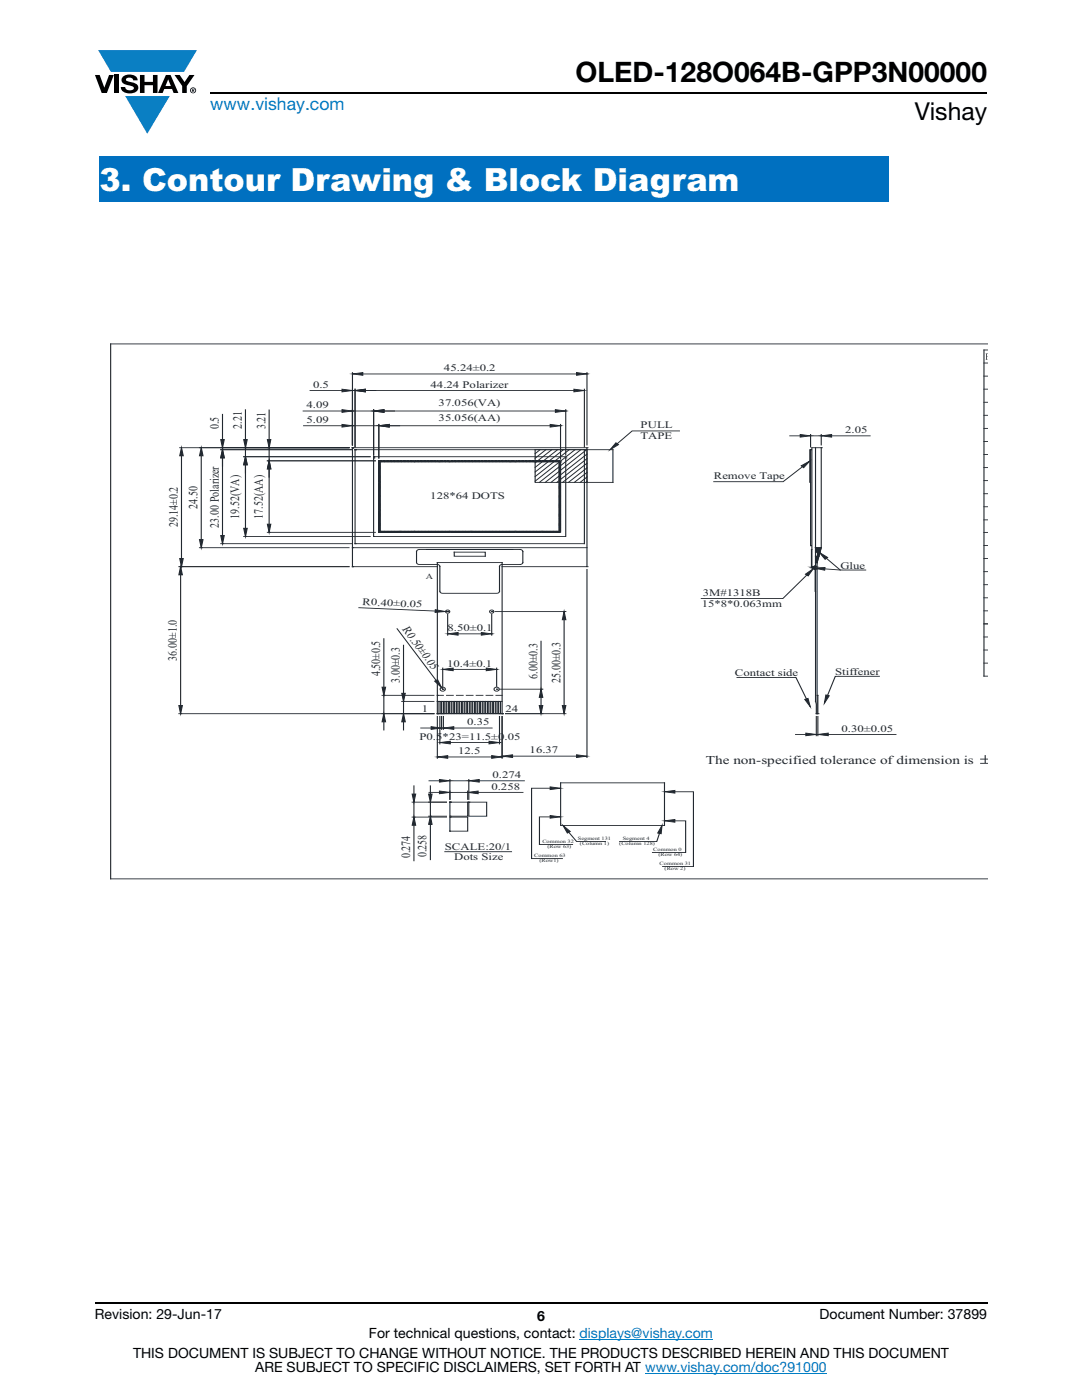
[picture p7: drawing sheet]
<svg xmlns="http://www.w3.org/2000/svg" width="216mm" height="279mm" viewBox="0 0 216 279" stroke-linecap="round" stroke-linejoin="round" font-family="sans-serif">
<g fill="#0a7fc3">
<path d="M19.6 10h19.7l-2.6 4.3h-1.1h-13.5z"/>
<path d="M25 19.2h8.9l-4.5 7.5z"/>
</g>
<g fill="#000">
<path d="M18.9 15h1l.9 2.5 1-2.5h.9l-1.4 3.6h-1zM22.9 15h.9v3.6h-.9zM24.6 15.3a2.1 2.1 0 0 1 2.8 .3l.1 .4h-.9a.79 .79 0 0 0-.7-.5 .79 .79 0 0 0-.8 .4l.3 .3 1 .2a1.08 1.08 0 0 1 1.2 1 1.08 1.08 0 0 1-1.1 1.2 1.73 1.73 0 0 1-2.4-1.2h.9a.96 .96 0 0 0 .8 .6 .96 .96 0 0 0 .9-.4 1.31 1.31 0 0 0-1.2-.6 1.03 1.03 0 0 1-1.1-.6 1.03 1.03 0 0 1 .2-1.1zM27.9 15h.9v1.3h1.7v-1.3h.9v3.6h-.9v-1.6h-1.7v1.6h-.9zM34.8 15h1.1l.9 1.4 1-1.4h1l-1.5 2.2v1.4h-.9v-1.4z"/>
<path d="M33.6 15.9l.5 1.3h-1.1zM33.1 15l-1.6 3.6h1l.3-.8h1.5l.3 .8h1l-1.6-3.6z"/>
<path d="M38.4 17.8h.2v.2h-.2zM38.3 17.7v.7h.1v-.3l.4 .3-.2-.3 .2-.2-.1-.2z"/>
<path d="M38.1 18a.46 .46 0 0 1 .9 0 .46 .46 0 0 1-.9 0zM37.9 18a.6 .6 0 0 0 1.2 0 .6 .6 0 0 0-1.2 0z"/>
</g>
<path d="M42 18.6h155M18.9 260h178.1" fill="none" stroke="#000" stroke-width=".36"/>
<path d="M115.6 267.3h26.7M128.7 274h36.3" fill="none" stroke="#007ec4" stroke-width=".2"/>
<path d="M18.9 30.7h178.1v176.8h-178.1z" fill="#fff"/>
<path d="M19.9 31.2h157.5v9h-157.5z" fill="#0070c0"/>
<path d="M70.3 74.4v14.4M72.4 74.6h42.6M117.1 74.4v14.4M197 68.6h-174.9v106.8h174.9M195.7 151.5h1.3M195.7 152.3h1.3M196.6 150.8v1.4" fill="none" stroke="#212830" stroke-width=".2"/>
<path d="M70.3 74.6l2.1-.2v.5z" fill="#212830"/>
<path d="M70.3 74.6l2.1-.2v.5z" fill="none" stroke="#212830" stroke-width=".2"/>
<path d="M115 74.4l2.1 .2-2.1 .3z" fill="#212830"/>
<path d="M115 74.4l2.1 .2-2.1 .3zM117.1 74.6h.1M70.3 89.4h.1M74.6 81.8v9M76.6 82h34.2M112.9 81.8v9M117.1 89.4h.1" fill="none" stroke="#212830" stroke-width=".2"/>
<path d="M74.5 82l2.1-.2v.5z" fill="#212830"/>
<path d="M74.5 82l2.1-.2v.5z" fill="none" stroke="#212830" stroke-width=".2"/>
<path d="M110.8 81.8l2.1 .2-2.1 .3z" fill="#212830"/>
<path d="M74.6 91.4h.1M75.6 84.7v6.7M77.7 85h32.1M110.8 81.8l2.1 .2-2.1 .3zM111.8 84.7v6.9M112.9 91.4h.1M112.9 82h.1" fill="none" stroke="#212830" stroke-width=".2"/>
<path d="M75.6 85l2.1-.3v.5z" fill="#212830"/>
<path d="M75.6 85l2.1-.3v.5z" fill="none" stroke="#212830" stroke-width=".2"/>
<path d="M109.8 84.7l2 .3-2 .2z" fill="#212830"/>
<path d="M35.9 89.4h33.7M36.2 91v20.5M75.6 92h.1M109.8 84.7l2 .3-2 .2zM111.8 92.2h.1M111.8 85h.1M35.9 113.1h33.7" fill="none" stroke="#212830" stroke-width=".2"/>
<path d="M36.2 89.4l.4 1.6h-.7z" fill="#212830"/>
<path d="M36.2 89.4l.4 1.6h-.7z" fill="none" stroke="#212830" stroke-width=".2"/>
<path d="M35.9 111.5h.7l-.4 1.6z" fill="#212830"/>
<path d="M39.8 89.4h29.8M40.2 91v16.7M70.3 89.4h.1M35.9 111.5h.7l-.4 1.6zM36.2 113.1h.1M39.8 109.3h29.8M70.3 113.1h.1" fill="none" stroke="#212830" stroke-width=".2"/>
<path d="M40.2 89.4l.3 1.6h-.7z" fill="#212830"/>
<path d="M40.2 89.4l.3 1.6h-.7z" fill="none" stroke="#212830" stroke-width=".2"/>
<path d="M39.8 107.7h.7l-.3 1.6z" fill="#212830"/>
<path d="M48.6 91.2h25.3M49 92.8v12.6M70.3 89.4h.1M39.8 107.7h.7l-.3 1.6zM40.2 109.3h.1M48.6 107.1h25.3M70.3 109.3h.1" fill="none" stroke="#212830" stroke-width=".2"/>
<path d="M49 91.1l.3 1.7h-.7z" fill="#212830"/>
<path d="M49 91.2l.3 1.6h-.7z" fill="none" stroke="#212830" stroke-width=".2"/>
<path d="M48.6 105.4h.7l-.3 1.7z" fill="#212830"/>
<path d="M53.4 92h21.5M53.7 93.6v11M74.6 91.2h.1M48.6 105.4h.7l-.3 1.7zM49 107.1h.1M53.4 106.2h21.5M74.6 107.1h.1" fill="none" stroke="#212830" stroke-width=".2"/>
<path d="M53.7 92l.3 1.6h-.6z" fill="#212830"/>
<path d="M53.7 92l.3 1.6h-.6z" fill="none" stroke="#212830" stroke-width=".2"/>
<path d="M53.4 104.6h.6l-.3 1.6z" fill="#212830"/>
<path d="M75.6 92h.1M53.4 104.6h.6l-.3 1.6zM53.7 106.2h.1M75.6 106.2h.1" fill="none" stroke="#212830" stroke-width=".2"/>
<path d="M122.9 88.4l.5 .3-1.7 1z" fill="#212830"/>
<path d="M60.5 82h7.8M70.3 81.8v7M70.3 82h4.3M74.6 81.8v9M76.6 82h2.1M122.9 88.4l.5 .3-1.7 1zM135.6 86h-9.5l-2.9 2.5" fill="none" stroke="#212830" stroke-width=".2"/>
<path d="M74.5 82l2.1-.2v.5z" fill="#212830"/>
<path d="M74.5 82l2.1-.2v.5z" fill="none" stroke="#212830" stroke-width=".2"/>
<path d="M68.3 81.8l2 .2-2 .3z" fill="#212830"/>
<path d="M60.6 85h7.7M68.3 81.8l2 .2-2 .3zM70.3 85h5.3M70.3 84.7v4.1M70.3 89.4h.1M70.3 82h.1M74.6 91.4h.1M75.6 84.7v6.7M77.7 85h2" fill="none" stroke="#212830" stroke-width=".2"/>
<path d="M75.6 85l2.1-.3v.5z" fill="#212830"/>
<path d="M75.6 85l2.1-.3v.5z" fill="none" stroke="#212830" stroke-width=".2"/>
<path d="M68.3 84.7l2 .3-2 .2z" fill="#212830"/>
<path d="M53.4 89.4h16.2M53.4 92h21.5M53.7 81.8v5.9M53.7 89.4v2.6M53.7 93.6v1.6M68.3 84.7l2 .3-2 .2zM70.3 89.4h.1M70.3 85h.1M75.6 92h.1" fill="none" stroke="#212830" stroke-width=".2"/>
<path d="M53.7 92l.3 1.6h-.6z" fill="#212830"/>
<path d="M53.7 92l.3 1.6h-.6z" fill="none" stroke="#212830" stroke-width=".2"/>
<path d="M53.4 87.7h.6l-.3 1.7z" fill="#212830"/>
<path d="M53.4 87.7h.6l-.3 1.7zM53.7 89.4h.1M70.3 89.4h.1M75.6 92h.1" fill="none" stroke="#212830" stroke-width=".2"/>
<path d="M164.8 138.7l.7 .2-1 1.4z" fill="#212830"/>
<path d="M164.8 138.7l.7 .2-1 1.4zM175.5 135h-8.8l-1.6 3.8" fill="none" stroke="#212830" stroke-width=".2"/>
<path d="M160.6 139.6l.6-.2 .4 1.6z" fill="#212830"/>
<path d="M147.1 135.2h11.7l2.1 4.3M160.6 139.6l.6-.2 .5 1.6zM87.3 143v8.3M89.3 151.1h8.8M100.2 143v8.3" fill="none" stroke="#212830" stroke-width=".2"/>
<path d="M98.1 150.8l2.1 .3-2.1 .2z" fill="#212830"/>
<path d="M98.1 150.8l2.1 .3-2.1 .2z" fill="none" stroke="#212830" stroke-width=".2"/>
<path d="M87.3 151.1l2-.3v.5z" fill="#212830"/>
<path d="M87.3 151.1l2-.3v.5zM87.3 142.4h.1M87.3 151.1h.1M87.8 143v5.5M89.8 148.2h7.8M99.7 143v5.5M100.2 142.4h.1" fill="none" stroke="#212830" stroke-width=".2"/>
<path d="M87.8 148.2l2-.3v.6z" fill="#212830"/>
<path d="M87.8 148.2l2-.3v.6z" fill="none" stroke="#212830" stroke-width=".2"/>
<path d="M97.6 147.9l2.1 .3-2.1 .3z" fill="#212830"/>
<path d="M84 145.3h2M87.8 142.4h.1M88.1 145.3h.4M88.1 143v2.6M88.5 143v2.6M90.5 145.3h7.7M97.6 147.9l2.1 .3-2.1 .3zM99.7 142.4h.1M99.7 148.2h.1" fill="none" stroke="#212830" stroke-width=".2"/>
<path d="M86 145l2.1 .3-2.1 .3z" fill="#212830"/>
<path d="M86 145l2.1 .3-2.1 .3z" fill="none" stroke="#212830" stroke-width=".2"/>
<path d="M88.5 145.3l2-.3v.6z" fill="#212830"/>
<path d="M80.2 140h6.4M80.5 128.8v9.6M80.5 140v2.4M80.2 142.4h6.4M80.5 144.1v1.6M88.1 142.4h.1M88.5 145.3l2-.3v.6zM88.5 142.4h.1M88.5 145.3h.1" fill="none" stroke="#212830" stroke-width=".2"/>
<path d="M80.5 142.4l.4 1.7h-.7z" fill="#212830"/>
<path d="M80.5 142.4l.4 1.7h-.7z" fill="none" stroke="#212830" stroke-width=".2"/>
<path d="M80.2 138.4h.7l-.4 1.6z" fill="#212830"/>
<path d="M76.2 138.8h10.4M76.6 127.5v9.6M76.6 138.8v3.6M80.2 138.4h.7l-.4 1.6zM80.5 140h.1M87.3 140h.1M76.2 142.4h10.4M76.6 144.1v1.6M87.3 142.4h.1" fill="none" stroke="#212830" stroke-width=".2"/>
<path d="M76.6 142.4l.3 1.7h-.7z" fill="#212830"/>
<path d="M76.6 142.4l.3 1.7h-.7z" fill="none" stroke="#212830" stroke-width=".2"/>
<path d="M76.2 137.1h.7l-.3 1.7z" fill="#212830"/>
<path d="M35.7 113.1h33.9M36 114.7v26.1M76.2 137.1h.7l-.3 1.7zM76.6 138.8h.1M87.3 138.8h.1M35.7 142.4h50.9M87.3 142.4h.1" fill="none" stroke="#212830" stroke-width=".2"/>
<path d="M36 113.1l.4 1.6h-.7z" fill="#212830"/>
<path d="M36 113.1l.4 1.6h-.7z" fill="none" stroke="#212830" stroke-width=".2"/>
<path d="M35.7 140.8h.7l-.4 1.6z" fill="#212830"/>
<path d="M70.3 113.1h.1M117.1 113.6v37.6M35.7 140.8h.7l-.4 1.6zM36 142.4h.1M87.3 142.4h.1M100.2 143v8.2M102.3 150.9h12.7" fill="none" stroke="#212830" stroke-width=".2"/>
<path d="M115 150.6l2.1 .3-2.1 .3z" fill="#212830"/>
<path d="M115 150.6l2.1 .3-2.1 .3z" fill="none" stroke="#212830" stroke-width=".2"/>
<path d="M100.2 150.9l2.1-.3v.6z" fill="#212830"/>
<path d="M117.1 113.1h.1M85.6 158.1h2.1M89.8 157.9v1.6M89.8 158.1h3.5M93.3 157.9v1.6M95.4 158.1h8.9M100.2 142.4h.1M100.2 150.9h.1M100.2 150.9l2.1-.3v.6z" fill="none" stroke="#212830" stroke-width=".2"/>
<path d="M87.7 157.9l2.1 .2-2.1 .3z" fill="#212830"/>
<path d="M87.7 157.9l2.1 .2-2.1 .3z" fill="none" stroke="#212830" stroke-width=".2"/>
<path d="M93.3 158.1l2.1-.2v.5z" fill="#212830"/>
<path d="M85.6 155.8h2.1M89.8 155.8h3.7M89.8 155.6v3.9M93.3 158.1l2.1-.2v.5zM93.3 158.1h.1M93.5 155.6v3.9M95.6 155.8h9M89.8 160.1h.1M93.3 160.1h.1" fill="none" stroke="#212830" stroke-width=".2"/>
<path d="M87.7 155.6l2.1 .2-2.1 .3z" fill="#212830"/>
<path d="M87.7 155.6l2.1 .2-2.1 .3z" fill="none" stroke="#212830" stroke-width=".2"/>
<path d="M93.5 155.8l2.1-.2v.5z" fill="#212830"/>
<path d="M85.9 156.8v1.7M93.5 155.8l2.1-.2v.5zM93.5 155.8h.1M85.5 160.1h3.6M85.5 162.9h3.6M85.9 160.1v2.8M85.9 164.5v7.1M89.8 160.1h.1M93.5 160.1h.1" fill="none" stroke="#212830" stroke-width=".2"/>
<path d="M85.5 158.5h.7l-.3 1.6z" fill="#212830"/>
<path d="M85.5 158.5h.7l-.3 1.6z" fill="none" stroke="#212830" stroke-width=".2"/>
<path d="M85.9 162.9l.3 1.6h-.7z" fill="#212830"/>
<path d="M82.6 156.8v1.7M82.2 160.1h6.9M82.2 163.1h6.9M82.6 160.1v3M82.6 164.7v7.1M85.9 162.9h.1M85.9 162.9l.3 1.6h-.7zM89.8 160.1h.1M89.8 162.9h.1" fill="none" stroke="#212830" stroke-width=".2"/>
<path d="M82.2 158.5h.7l-.3 1.6z" fill="#212830"/>
<path d="M82.2 158.5h.7l-.3 1.6z" fill="none" stroke="#212830" stroke-width=".2"/>
<path d="M82.6 163.1l.3 1.6h-.7z" fill="#212830"/>
<path d="M196.3 69.8h.7M196.3 72.5h.7M82.6 163.1h.1M82.6 163.1l.3 1.6h-.7zM88.8 170h13.3M89.8 160.1h.1M89.8 163.1h.1" fill="none" stroke="#212830" stroke-width=".2"/>
<g fill="#212830">
<path d="M196.8 70.6h.2v1.2h-.4l.2-.2z"/>
<path d="M196.6 70.5h.4v.7v-.1a.37 .37 0 0 0 0-.4 .37 .37 0 0 0-.4-.1z"/>
</g>
<g fill="none" stroke="#212830" stroke-width=".2">
<path d="M196.3 75.1h.7M196.3 77.7h.7M196.3 69.8v65.1M70.9 89.7h45.7v18.8h-45.7zM74.5 91.1h38.4v16h-38.4zM75.6 92h.3v.2h-.3zM75.6 99.8h.3v.2h-.3zM75.6 99.6h.3v.2h-.3zM75.6 99.3h.3v.2h-.3zM75.6 99.1h.3v.2h-.3zM75.6 98.9h.3v.2h-.3zM75.6 98.7h.3v.2h-.3z"/>
<path d="M75.6 98.4h.3v.2h-.3zM75.6 98.2h.3v.2h-.3zM75.6 98h.3v.2h-.3zM75.6 97.8h.3v.2h-.3zM75.6 97.5h.3v.3h-.3zM75.6 97.3h.3v.2h-.3zM75.6 97.1h.3v.2h-.3zM75.6 96.9h.3v.2h-.3zM75.6 96.7h.3v.2h-.3zM75.6 96.4h.3v.2h-.3zM75.6 96h.3v.2h-.3zM75.6 95.8h.3v.2h-.3z"/>
<path d="M75.6 95.5h.3v.2h-.3zM75.6 95.3h.3v.2h-.3zM75.6 95.1h.3v.2h-.3zM75.6 94.9h.3v.2h-.3zM75.6 94.6h.3v.3h-.3zM75.6 94.4h.3v.2h-.3zM75.6 94.2h.3v.2h-.3zM75.6 94h.3v.2h-.3zM75.6 93.8h.3v.2h-.3zM75.6 93.5h.3v.2h-.3zM75.6 93.3h.3v.2h-.3zM75.6 93.1h.3v.2h-.3z"/>
<path d="M75.6 92.9h.3v.2h-.3zM75.6 92.6h.3v.2h-.3zM75.6 92.4h.3v.2h-.3zM75.6 92.2h.3v.2h-.3zM75.6 96.2h.3v.2h-.3zM75.9 92h.2v.2h-.2zM76.2 92h.2v.2h-.2zM76.4 92h.3v.2h-.3zM76.7 92h.3v.2h-.3zM77 92h.3v.2h-.3zM77.3 92h.3v.2h-.3zM77.6 92h.2v.2h-.2z"/>
<path d="M77.9 92h.2v.2h-.2zM78.1 92h.3v.2h-.3zM78.4 92h.3v.2h-.3zM78.7 92h.3v.2h-.3zM79 92h.3v.2h-.3zM79.3 92h.2v.2h-.2zM79.6 92h.2v.2h-.2zM79.8 92h.3v.2h-.3zM80.1 92h.3v.2h-.3zM80.4 92h.3v.2h-.3zM80.7 92h.2v.2h-.2zM81 92h.2v.2h-.2z"/>
<path d="M81.3 92h.2v.2h-.2zM81.5 92h.3v.2h-.3zM81.8 92h.3v.2h-.3zM82.1 92h.3v.2h-.3zM82.4 92h.3v.2h-.3zM82.7 92h.2v.2h-.2zM83 92h.2v.2h-.2zM83.3 92h.2v.2h-.2zM83.5 92h.3v.2h-.3zM83.8 92h.3v.2h-.3zM84.1 92h.3v.2h-.3zM84.4 92h.2v.2h-.2z"/>
<path d="M84.7 92h.2v.2h-.2zM84.9 92h.3v.2h-.3zM85.2 92h.3v.2h-.3zM85.5 92h.3v.2h-.3zM85.8 92h.3v.2h-.3zM86.1 92h.2v.2h-.2zM86.4 92h.2v.2h-.2zM86.6 92h.3v.2h-.3zM86.9 92h.3v.2h-.3zM87.2 92h.3v.2h-.3zM87.5 92h.3v.2h-.3zM87.8 92h.2v.2h-.2z"/>
<path d="M88.1 92h.2v.2h-.2zM88.3 92h.3v.2h-.3zM88.6 92h.3v.2h-.3zM88.9 92h.3v.2h-.3zM89.2 92h.3v.2h-.3zM89.5 92h.2v.2h-.2zM89.8 92h.2v.2h-.2zM90 92h.3v.2h-.3zM90.3 92h.3v.2h-.3zM90.6 92h.3v.2h-.3zM90.9 92h.3v.2h-.3zM91.2 92h.3v.2h-.3z"/>
<path d="M91.5 92h.2v.2h-.2zM91.7 92h.3v.2h-.3zM92 92h.3v.2h-.3zM92.3 92h.3v.2h-.3zM92.6 92h.3v.2h-.3zM92.9 92h.2v.2h-.2zM93.2 92h.2v.2h-.2zM93.4 92h.3v.2h-.3zM93.7 92h.3v.2h-.3zM94 92h.3v.2h-.3zM94.3 92h.3v.2h-.3zM94.6 92h.2v.2h-.2z"/>
<path d="M94.9 92h.2v.2h-.2zM95.2 92h.2v.2h-.2zM95.4 92h.3v.2h-.3zM95.7 92h.3v.2h-.3zM96 92h.3v.2h-.3zM96.3 92h.3v.2h-.3zM96.6 92h.2v.2h-.2zM96.8 92h.3v.2h-.3zM97.1 92h.3v.2h-.3zM97.4 92h.3v.2h-.3zM97.7 92h.3v.2h-.3zM98 92h.2v.2h-.2z"/>
<path d="M98.3 92h.2v.2h-.2zM98.5 92h.3v.2h-.3zM98.8 92h.3v.2h-.3zM99.1 92h.3v.2h-.3zM99.4 92h.3v.2h-.3zM99.7 92h.2v.2h-.2zM100 92h.2v.2h-.2zM100.3 92h.2v.2h-.2zM100.5 92h.3v.2h-.3zM100.8 92h.3v.2h-.3zM101.1 92h.3v.2h-.3zM101.4 92h.3v.2h-.3z"/>
<path d="M101.7 92h.2v.2h-.2zM102 92h.2v.2h-.2zM102.2 92h.3v.2h-.3zM102.5 92h.3v.2h-.3zM102.8 92h.3v.2h-.3zM103.1 92h.3v.2h-.3zM103.4 92h.2v.2h-.2zM103.6 92h.3v.2h-.3zM103.9 92h.3v.2h-.3zM104.2 92h.3v.2h-.3zM104.5 92h.3v.2h-.3zM104.8 92h.2v.2h-.2z"/>
<path d="M105.1 92h.2v.2h-.2zM105.3 92h.3v.2h-.3zM105.6 92h.3v.2h-.3zM105.9 92h.3v.2h-.3zM106.2 92h.3v.2h-.3zM106.5 92h.2v.2h-.2zM106.8 92h.2v.2h-.2zM107.1 92h.2v.2h-.2zM107.3 92h.3v.2h-.3zM107.6 92h.3v.2h-.3zM107.9 92h.3v.2h-.3zM108.2 92h.3v.2h-.3z"/>
<path d="M108.5 92h.2v.2h-.2zM108.8 92h.2v.2h-.2zM109 92h.3v.2h-.3zM109.3 92h.3v.2h-.3zM109.6 92h.3v.2h-.3zM109.9 92h.3v.2h-.3zM110.2 92h.2v.2h-.2zM110.4 92h.3v.2h-.3zM110.7 92h.3v.2h-.3zM111 92h.3v.2h-.3zM111.3 92h.3v.2h-.3zM111.6 92h.2v.2h-.2z"/>
<path d="M111.6 99.8h.3v.2h-.3zM111.6 99.6h.3v.2h-.3zM111.6 99.3h.3v.2h-.3zM111.6 99.1h.3v.2h-.3zM111.6 98.9h.3v.2h-.3zM111.6 98.7h.3v.2h-.3zM111.6 98.4h.3v.2h-.3zM111.6 98.2h.3v.2h-.3zM111.6 98h.3v.2h-.3zM111.6 97.8h.3v.2h-.3zM111.6 97.5h.3v.3h-.3zM111.6 97.3h.3v.2h-.3z"/>
<path d="M111.6 97.1h.3v.2h-.3zM111.6 96.9h.3v.2h-.3zM111.6 96.7h.3v.2h-.3zM111.6 96.4h.3v.2h-.3zM111.6 96.2h.3v.2h-.3zM111.6 96h.3v.2h-.3zM111.6 95.8h.3v.2h-.3zM111.6 95.5h.3v.2h-.3zM111.6 95.3h.3v.2h-.3zM111.6 95.1h.3v.2h-.3zM111.6 94.9h.3v.2h-.3zM111.6 94.6h.3v.3h-.3z"/>
<path d="M111.6 94.4h.3v.2h-.3zM111.6 94.2h.3v.2h-.3zM111.6 94h.3v.2h-.3zM111.6 93.8h.3v.2h-.3zM111.6 93.5h.3v.2h-.3zM111.6 93.3h.3v.2h-.3zM111.6 93.1h.3v.2h-.3zM111.6 92.9h.3v.2h-.3zM111.6 92.6h.3v.2h-.3zM111.6 92.4h.3v.2h-.3zM111.6 92.2h.3v.2h-.3zM162 89.4h1.9"/>
<path d="M196.3 80.3h.7M196.3 82.9h.7M196.3 85.5h.7M196.3 88.1h.7M196.3 90.7h.7M196.3 93.3h.7M196.3 95.9h.7M196.3 98.5h.7M70.3 109.3h46.8M75.6 106h.3v.2h-.3zM75.6 101.6h.3v.2h-.3zM75.6 101.3h.3v.3h-.3z"/>
<path d="M75.6 101.1h.3v.2h-.3zM75.6 100.9h.3v.2h-.3zM75.6 100.7h.3v.2h-.3zM75.6 100.5h.3v.2h-.3zM75.6 100.2h.3v.2h-.3zM75.6 100h.3v.2h-.3zM75.6 101.8h.3v.2h-.3zM75.6 105.8h.3v.2h-.3zM75.6 105.6h.3v.2h-.3zM75.6 105.4h.3v.2h-.3zM75.6 105.1h.3v.2h-.3zM75.6 104.9h.3v.2h-.3z"/>
<path d="M75.6 104.7h.3v.2h-.3zM75.6 104.5h.3v.2h-.3zM75.6 104.2h.3v.3h-.3zM75.6 104h.3v.2h-.3zM75.6 103.8h.3v.2h-.3zM75.6 103.6h.3v.2h-.3zM75.6 103.4h.3v.2h-.3zM75.6 103.1h.3v.2h-.3zM75.6 102.9h.3v.2h-.3zM75.6 102.7h.3v.2h-.3zM75.6 102.5h.3v.2h-.3zM75.6 102.2h.3v.2h-.3z"/>
<path d="M75.6 102h.3v.2h-.3zM75.9 106h.2v.2h-.2zM76.2 106h.2v.2h-.2zM76.4 106h.3v.2h-.3zM76.7 106h.3v.2h-.3zM77 106h.3v.2h-.3zM77.3 106h.3v.2h-.3zM77.6 106h.2v.2h-.2zM77.9 106h.2v.2h-.2zM78.1 106h.3v.2h-.3zM78.4 106h.3v.2h-.3zM78.7 106h.3v.2h-.3z"/>
<path d="M79 106h.3v.2h-.3zM79.3 106h.2v.2h-.2zM79.6 106h.2v.2h-.2zM79.8 106h.3v.2h-.3zM80.1 106h.3v.2h-.3zM80.4 106h.3v.2h-.3zM80.7 106h.3v.2h-.3zM81 106h.2v.2h-.2zM81.3 106h.2v.2h-.2zM81.5 106h.3v.2h-.3zM81.8 106h.3v.2h-.3zM82.1 106h.3v.2h-.3z"/>
<path d="M82.4 106h.3v.2h-.3zM82.7 106h.2v.2h-.2zM83 106h.2v.2h-.2zM83.3 106h.2v.2h-.2zM83.5 106h.3v.2h-.3zM83.8 106h.3v.2h-.3zM84.1 106h.3v.2h-.3zM84.4 106h.2v.2h-.2zM84.7 106h.2v.2h-.2zM84.9 106h.3v.2h-.3zM85.1 109.7h17.2M85.2 106h.3v.2h-.3z"/>
<path d="M85.5 106h.3v.2h-.3zM85.8 106h.3v.2h-.3zM86.1 106h.2v.2h-.2zM86.4 106h.2v.2h-.2zM86.6 106h.3v.2h-.3zM86.9 106h.3v.2h-.3zM87.2 106h.3v.2h-.3zM87.3 113.1h-17v-23.7h46.8v23.7h-16.9M87.3 112.3v30.1h12.9v-30.1M87.5 106h.3v.2h-.3zM87.8 106h.2v.2h-.2zM88.1 106h.2v.2h-.2z"/>
<path d="M88.3 106h.3v.2h-.3zM88.6 106h.3v.2h-.3zM88.9 106h.3v.2h-.3zM89.2 106h.3v.2h-.3zM89.5 106h.2v.2h-.2zM89.8 106h.2v.2h-.2zM90.1 106h.2v.2h-.2zM90.3 106h.3v.2h-.3zM90.6 106h.3v.2h-.3zM90.6 110.2h6.2v.8h-6.2zM90.9 106h.3v.2h-.3zM91.2 106h.3v.2h-.3z"/>
<path d="M91.5 106h.2v.2h-.2zM91.7 106h.3v.2h-.3zM92 106h.3v.2h-.3zM92.3 106h.3v.2h-.3zM92.6 106h.3v.2h-.3zM92.9 106h.2v.2h-.2zM93.2 106h.2v.2h-.2zM93.4 106h.3v.2h-.3zM93.7 106h.3v.2h-.3zM94 106h.3v.2h-.3zM94.3 106h.3v.2h-.3zM94.6 106h.2v.2h-.2z"/>
<path d="M94.9 106h.2v.2h-.2zM95.2 106h.2v.2h-.2zM95.4 106h.3v.2h-.3zM95.7 106h.3v.2h-.3zM96 106h.3v.2h-.3zM96.3 106h.3v.2h-.3zM96.6 106h.2v.2h-.2zM96.9 106h.2v.2h-.2zM97.1 106h.3v.2h-.3zM97.4 106h.3v.2h-.3zM97.7 106h.3v.2h-.3zM98 106h.3v.2h-.3z"/>
<path d="M98.3 106h.2v.2h-.2zM98.5 106h.3v.2h-.3zM98.8 106h.3v.2h-.3zM99.1 106h.3v.2h-.3zM99.4 106h.3v.2h-.3zM99.7 106h.2v.2h-.2zM100 106h.2v.2h-.2zM100.3 106h.2v.2h-.2zM100.5 106h.3v.2h-.3zM100.8 106h.3v.2h-.3zM101.1 106h.3v.2h-.3zM101.4 106h.3v.2h-.3z"/>
<path d="M101.7 106h.2v.2h-.2zM102 106h.2v.2h-.2zM102.2 106h.3v.2h-.3zM102.5 106h.3v.2h-.3zM102.8 106h.3v.2h-.3zM103.1 106h.3v.2h-.3zM103.4 106h.2v.2h-.2zM103.6 106h.3v.2h-.3zM103.9 106h.3v.2h-.3zM104.2 106h.3v.2h-.3zM104.5 106h.3v.2h-.3zM104.8 106h.3v.2h-.3z"/>
<path d="M105.1 106h.2v.2h-.2zM105.3 106h.3v.2h-.3zM105.6 106h.3v.2h-.3zM105.9 106h.3v.2h-.3zM106.2 106h.3v.2h-.3zM106.5 106h.2v.2h-.2zM106.8 106h.2v.2h-.2zM107.1 106h.2v.2h-.2zM107.3 106h.3v.2h-.3zM107.6 106h.3v.2h-.3zM107.9 106h.3v.2h-.3zM108.2 106h.3v.2h-.3z"/>
<path d="M108.5 106h.2v.2h-.2zM108.8 106h.2v.2h-.2zM109 106h.3v.2h-.3zM109.3 106h.3v.2h-.3zM109.6 106h.3v.2h-.3zM109.9 106h.3v.2h-.3zM110.2 106h.2v.2h-.2zM110.4 106h.3v.2h-.3zM110.7 106h.3v.2h-.3zM111 106h.3v.2h-.3zM111.3 106h.3v.2h-.3zM111.6 101.8h.3v.2h-.3z"/>
<path d="M111.6 101.6h.3v.2h-.3zM111.6 101.3h.3v.3h-.3zM111.6 101.1h.3v.2h-.3zM111.6 100.9h.3v.2h-.3zM111.6 100.7h.3v.2h-.3zM111.6 100.5h.3v.2h-.3zM111.6 100.2h.3v.2h-.3zM111.6 100h.3v.2h-.3zM111.6 106h.3v.2h-.3zM111.6 105.8h.3v.2h-.3zM111.6 105.6h.3v.2h-.3zM111.6 105.4h.3v.2h-.3z"/>
<path d="M111.6 105.1h.3v.2h-.3zM111.6 104.9h.3v.2h-.3zM111.6 104.7h.3v.2h-.3zM111.6 104.5h.3v.2h-.3zM111.6 104.2h.3v.3h-.3zM111.6 104h.3v.2h-.3zM111.6 103.8h.3v.2h-.3zM111.6 103.6h.3v.2h-.3zM111.6 103.4h.3v.2h-.3zM111.6 103.1h.3v.2h-.3zM111.6 102.9h.3v.2h-.3zM111.6 102.7h.3v.2h-.3z"/>
<path d="M111.6 102.5h.3v.2h-.3zM111.6 102.2h.3v.2h-.3zM111.6 102h.3v.2h-.3zM196.3 101.1h.7M196.3 103.8h.7M196.3 106.3h.7M196.3 108.9h.7M196.3 111.5h.7M196.3 114.1h.7M196.3 116.7h.7M196.3 119.3h.7M87.3 140h12.9"/>
<path d="M87.3 138.8h1.2M87.6 140h.4v2.4h-.4zM88 137.2a.56 .56 0 0 1 .9 .3v.1a.55 .55 0 0 1-.6 .3 .55 .55 0 0 1-.5-.4zM88.1 140h.4v2.4h-.4zM88.6 140h.4v2.4h-.4zM89.1 138.8h1.3M89.2 140h.3v2.4h-.3zM89.7 140h.3v2.4h-.3zM90.2 140h.3v2.4h-.3zM90.7 140h.4v2.4h-.4zM91.1 138.8h1.3M91.2 140h.4v2.4h-.4z"/>
<path d="M91.7 140h.4v2.4h-.4zM92.3 140h.3v2.4h-.3zM92.8 140v2.4h.3v-2.4M93.1 138.8h1.3M93.3 140h.3v2.4h-.3zM93.8 140h.4v2.4h-.4zM94.3 140h.4v2.4h-.4zM94.8 140h.4v2.4h-.4zM95 138.8h1.3M95.3 140h.4v2.4h-.4zM95.9 140h.3v2.4h-.3zM96.4 140h.3v2.4h-.3z"/>
<path d="M96.9 140h.4v2.4h-.4zM97 138.8h1.3M97.4 140h.4v2.4h-.4zM97.9 140h.4v2.4h-.4zM98.5 140h.3v2.4h-.3zM98.8 137.2a.56 .56 0 0 1 .8 .3v.1a.55 .55 0 0 1-.5 .3 .55 .55 0 0 1-.5-.4zM99 138.8h1.2M99 140h.3v2.4h-.3zM99.5 140h.4v2.4h-.4zM196.3 121.9h.7M196.3 124.5h.7"/>
<circle cx="89.4" cy="122.1" r=".37"/>
<circle cx="98.2" cy="122.1" r=".37"/>
</g>
<path d="M162.7 109.3l.9 .9h-.9z" fill="#212830"/>
<path d="M162.7 109.3l.9 .9h-.9z" fill="none" stroke="#212830" stroke-width=".2"/>
<path d="M162.7 109.3h1.2l-.3 .9z" fill="#212830"/>
<path d="M162.7 109.3h1.2l-.3 .9z" fill="none" stroke="#212830" stroke-width=".2"/>
<path d="M163.1 110.2l.3 .8h-.3z" fill="#212830"/>
<path d="M163.1 110.2l.3 .8h-.3z" fill="none" stroke="#212830" stroke-width=".2"/>
<path d="M163.1 110.2h.5l-.2 .8z" fill="#212830"/>
<path d="M163.1 110.2h.5l-.2 .8z" fill="none" stroke="#212830" stroke-width=".2"/>
<path d="M162.7 111l.3 1.3h-.3z" fill="#212830"/>
<path d="M162.7 111l.3 1.3h-.3z" fill="none" stroke="#212830" stroke-width=".2"/>
<path d="M162.7 111h.7l-.4 1.3z" fill="#212830"/>
<path d="M162.7 111h.7l-.4 1.3z" fill="none" stroke="#212830" stroke-width=".2"/>
<path d="M162.7 112.8h.1" fill="none" stroke="#212830" stroke-width=".2"/>
<path d="M162.7 112.9h.1" fill="none" stroke="#212830" stroke-width=".2"/>
<path d="M162.7 112.9h.1" fill="none" stroke="#212830" stroke-width=".2"/>
<path d="M162.7 113h.1" fill="none" stroke="#212830" stroke-width=".2"/>
<path d="M162.7 113h.1" fill="none" stroke="#212830" stroke-width=".2"/>
<path d="M162.6 113h.1z" fill="#212830"/>
<path d="M162.6 113h.1z" fill="none" stroke="#212830" stroke-width=".2"/>
<path d="M162.7 113h.1" fill="none" stroke="#212830" stroke-width=".2"/>
<path d="M162.5 113.1h.2z" fill="#212830"/>
<path d="M162.6 113.1h.1z" fill="none" stroke="#212830" stroke-width=".2"/>
<path d="M162.6 113l.1 .1z" fill="#212830"/>
<path d="M162.6 113l.1 .1z" fill="none" stroke="#212830" stroke-width=".2"/>
<path d="M162.5 113.1h.2z" fill="#212830"/>
<path d="M162.5 113.1h.2z" fill="none" stroke="#212830" stroke-width=".2"/>
<path d="M162.5 113.1h.2z" fill="#212830"/>
<path d="M162.6 113.1h.1z" fill="none" stroke="#212830" stroke-width=".2"/>
<path d="M162.4 113.1h.3z" fill="#212830"/>
<path d="M162.4 113.1h.3z" fill="none" stroke="#212830" stroke-width=".2"/>
<path d="M162.5 113.1h.2z" fill="#212830"/>
<path d="M162.5 113.1h.2z" fill="none" stroke="#212830" stroke-width=".2"/>
<path d="M162 113.1l.7 .1z" fill="#212830"/>
<path d="M162 113.1l.7 .1z" fill="none" stroke="#212830" stroke-width=".2"/>
<path d="M162 113.1h.7v.1z" fill="#212830"/>
<path d="M162 113.1h.7v.1z" fill="none" stroke="#212830" stroke-width=".2"/>
<path d="M162.1 113.2l.6 .1z" fill="#212830"/>
<path d="M162.1 113.2l.6 .1z" fill="none" stroke="#212830" stroke-width=".2"/>
<path d="M162.1 113.2h.6v.1z" fill="#212830"/>
<path d="M162.1 113.2h.6v.1z" fill="none" stroke="#212830" stroke-width=".2"/>
<path d="M162.2 113.3l.5 .1z" fill="#212830"/>
<path d="M162.2 113.3l.5 .1z" fill="none" stroke="#212830" stroke-width=".2"/>
<path d="M162.2 113.3h.5v.1z" fill="#212830"/>
<path d="M162.2 113.3h.5v.1z" fill="none" stroke="#212830" stroke-width=".2"/>
<path d="M162.3 113.4l.4 .1z" fill="#212830"/>
<path d="M162.3 113.4l.4 .1z" fill="none" stroke="#212830" stroke-width=".2"/>
<path d="M162.3 113.4l.4 .1z" fill="#212830"/>
<path d="M162.3 113.4l.4 .1z" fill="none" stroke="#212830" stroke-width=".2"/>
<path d="M162.6 113.6l.1 .1z" fill="#212830"/>
<path d="M162.6 113.6l.1 .1z" fill="none" stroke="#212830" stroke-width=".2"/>
<path d="M162.4 113.5l.3 .1z" fill="#212830"/>
<path d="M162.5 113.5l.2 .1z" fill="none" stroke="#212830" stroke-width=".2"/>
<path d="M162.4 113.5l.3 .1z" fill="#212830"/>
<g fill="none" stroke="#212830" stroke-width=".2">
<path d="M106.8 89.7h15.5v6.6h-15.5zM107.8 89.7l-1 .8M108.9 89.7l-2.1 1.7M110.1 89.7l-3.3 2.7M111.3 89.7l-4.5 3.6M112.4 89.7l-5.6 4.5M113.6 89.7l-6.8 5.4M114.7 89.7l-7.9 6.3M115.9 89.7l-8.3 6.6M117.1 89.7l-8.3 6.6M117.1 89.7v6.6M117.1 90.6l-7.2 5.7"/>
<path d="M117.1 91.5l-6 4.8M117.1 92.4l-4.8 3.9M117.1 93.4l-3.7 2.9M117.1 94.3l-2.5 2M117.1 95.2l-1.3 1.1M117.1 96.1l-.2 .2M161.7 89.7v19.2h.3h-.2M161.7 89.7h-.1v6.6h.1M161.7 89.7h.3h-.2M162 89.4v23.7h.4M162.7 89.4v50.6l.2 .5v1.9h.3v-3.6h-.2M163.9 89.4v19.9h-1.2"/>
<path d="M162 109.7l-.1 3.5 .8 .5v4.3M162.5 113.5l.2 .1zM162.7 110.2h.4v.8h-.4M162.7 112.3h.3v30.1M163.9 109.3l-.9 3M158.7 146.6h2.1M162.9 146.6h.3M162.9 143v3.8M163.2 143v3.8M165.3 146.6h13.5"/>
</g>
<path d="M160.8 146.3l2.1 .3-2.1 .2z" fill="#212830"/>
<path d="M160.8 146.3l2.1 .3-2.1 .2z" fill="none" stroke="#212830" stroke-width=".2"/>
<path d="M163.2 146.6l2-.3v.5z" fill="#212830"/>
<g fill="none" stroke="#212830" stroke-width=".2">
<path d="M157.6 87h2.1M161.7 86.7v2.5M161.7 87h2.2M163.9 86.7v2.1M165.9 87h7.7M196.3 124.5h.7M196.3 127.1h.7M196.3 129.7h.7M196.3 132.3h.7M196.3 134.9h.7M162.9 142.4h.1M163.2 146.6l2.1-.3v.5z"/>
<path d="M163.2 142.4h.1M163.2 146.6h.1"/>
</g>
<path d="M159.7 86.7l2 .3-2 .2z" fill="#212830"/>
<path d="M159.7 86.7l2 .3-2 .2z" fill="none" stroke="#212830" stroke-width=".2"/>
<path d="M163.9 87l2-.3v.5z" fill="#212830"/>
<path d="M161.7 89.7h.1M163.9 87l2-.3v.5zM163.9 89.4h.1M163.9 87h.1" fill="none" stroke="#212830" stroke-width=".2"/>
<path d="M159.9 93l1.7-1-1.2 1.3z" fill="#212830"/>
<path d="M48.6 89.4h21M48.6 91.1h25.3M49 81.8v5.9M49 89.4v1.7M49 92.8v1.6M159.9 93l1.7-1-1.2 1.3zM160.1 93.2l-3.8 2.9h-13.9" fill="none" stroke="#212830" stroke-width=".2"/>
<path d="M49 91.1l.3 1.7h-.7z" fill="#212830"/>
<path d="M49 91.1l.3 1.7h-.7z" fill="none" stroke="#212830" stroke-width=".2"/>
<path d="M48.6 87.7h.7l-.3 1.7z" fill="#212830"/>
<path d="M70.8 77.7v11.5M72.9 77.9h41.6M116.6 77.7v11.5M48.6 87.7h.7l-.3 1.7zM49 89.4h.1M70.3 89.4h.1M74.6 91.2h.1" fill="none" stroke="#212830" stroke-width=".2"/>
<path d="M114.5 77.7l2.1 .2-2.1 .3z" fill="#212830"/>
<path d="M114.5 77.7l2.1 .2-2.1 .3z" fill="none" stroke="#212830" stroke-width=".2"/>
<path d="M70.8 77.9l2.1-.2v.5z" fill="#212830"/>
<path d="M61.9 77.9h6.4M70.3 77.9h.5M70.3 77.7v11.1M70.8 77.7v11.5M70.8 77.9l2.1-.2v.5zM70.8 77.9h.1M72.9 77.9h2.1M70.8 89.7h.1M116.6 89.7h.1" fill="none" stroke="#212830" stroke-width=".2"/>
<path d="M70.8 77.9l2.1-.2v.5z" fill="#212830"/>
<path d="M70.8 77.9l2.1-.2v.5z" fill="none" stroke="#212830" stroke-width=".2"/>
<path d="M68.3 77.7l2 .2-2 .3z" fill="#212830"/>
<path d="M68.3 77.7l2 .2-2 .3zM70.3 77.9h.1M44.1 89.7h26.1M44.4 91.4v15.5M70.3 89.4h.1M70.8 89.7h.1M44.1 108.5h26.1" fill="none" stroke="#212830" stroke-width=".2"/>
<path d="M44.4 89.7l.3 1.7h-.7z" fill="#212830"/>
<path d="M44.4 89.7l.3 1.7h-.6z" fill="none" stroke="#212830" stroke-width=".2"/>
<path d="M44 106.9h.7l-.3 1.6z" fill="#212830"/>
<path d="M44.1 89.7h26.1M44.1 89.4h25.5M44.4 82.7v5M44.4 89.4v.3M44.4 91.4v1.6M70.8 89.7h.1M44.1 106.9h.6l-.3 1.6zM44.4 108.5h.1M70.8 108.5h.1" fill="none" stroke="#212830" stroke-width=".2"/>
<path d="M44.4 89.7l.3 1.7h-.7z" fill="#212830"/>
<path d="M44.4 89.7l.3 1.7h-.6z" fill="none" stroke="#212830" stroke-width=".2"/>
<path d="M44 87.7h.7l-.3 1.7z" fill="#212830"/>
<path d="M44.1 87.7h.6l-.3 1.7zM44.4 89.4h.1M70.3 89.4h.1M70.8 89.7h.1M99.8 137.5h8.5M108 128v9.5M108 139.2v1.6M100.9 142.4h7.4" fill="none" stroke="#212830" stroke-width=".2"/>
<path d="M107.6 140.8h.7l-.3 1.6z" fill="#212830"/>
<path d="M107.6 140.8h.7l-.3 1.6z" fill="none" stroke="#212830" stroke-width=".2"/>
<path d="M108 137.5l.3 1.7h-.7z" fill="#212830"/>
<path d="M98.8 122.1h14.1M99.1 137.5h.1M108 137.5l.3 1.7h-.7zM108 137.5h.1M112.6 123.7v17.1M100.2 142.4h.1M100.9 142.4h12" fill="none" stroke="#212830" stroke-width=".2"/>
<path d="M112.2 140.8h.7l-.3 1.6z" fill="#212830"/>
<path d="M112.2 140.8h.7l-.3 1.6z" fill="none" stroke="#212830" stroke-width=".2"/>
<path d="M112.6 122.1l.3 1.6h-.7z" fill="#212830"/>
<path d="M88.3 133.3v3.7M90.4 133.6h6.6M98.1 122.1h.1M99.1 133.3v3.7M112.6 122.1l.3 1.6h-.7zM112.6 122.1h.1M100.2 142.4h.1" fill="none" stroke="#212830" stroke-width=".2"/>
<path d="M88.3 133.6l2.1-.3v.6z" fill="#212830"/>
<path d="M88.3 133.6l2.1-.3v.6z" fill="none" stroke="#212830" stroke-width=".2"/>
<path d="M97 133.3l2.1 .3-2.1 .3z" fill="#212830"/>
<path d="M88.3 137.5h.1M89.3 122.6v4.2M91.4 126.5h4.7M97 133.3l2.1 .3-2.1 .3zM98.1 122.6v4.2M99.1 137.5h.1M99.1 133.6h.1" fill="none" stroke="#212830" stroke-width=".2"/>
<path d="M89.3 126.5l2.1-.3v.6z" fill="#212830"/>
<path d="M89.3 126.5l2.1-.3v.6z" fill="none" stroke="#212830" stroke-width=".2"/>
<path d="M96.1 126.2l2 .3-2 .3z" fill="#212830"/>
<path d="M89.3 122.1h.1M96.1 126.2l2 .3-2 .3zM98.1 122.1h.1M98.1 126.5h.1" fill="none" stroke="#212830" stroke-width=".2"/>
<path d="M160.7 114.6l1.6-1.1-1 1.4z" fill="#212830"/>
<path d="M160.7 114.6l1.6-1.1-1 1.4zM161 114.8l-4.8 4.7h-16.3M162.7 112.8l-.3 .3M71.6 121.3l15.2 .6M88.9 122l.4 .1" fill="none" stroke="#212830" stroke-width=".2"/>
<path d="M86.9 121.7l2 .3-2.1 .2z" fill="#212830"/>
<path d="M79.2 125.5l7.8 10.3M86.9 121.7l2 .3-2.1 .2zM88.1 137.2l.2 .3M88.9 122h.1M89.3 122.1h.1" fill="none" stroke="#212830" stroke-width=".2"/>
<path d="M86.7 135.9l.6-.3 .8 1.6z" fill="#212830"/>
<path d="M86.7 135.9l.6-.3 .8 1.6zM88.1 137.2h.1M88.3 137.5h.1M111.9 156.2h20.7v8.5h-20.7zM89.8 160.1h3.5v2.8h-3.5zM89.8 163.1h3.5v2.8h-3.5zM93.5 160.1h3.6v2.8h-3.6zM132.2 172.9h6.2" fill="none" stroke="#212830" stroke-width=".2"/>
<path d="M132.6 158l2-.3v.6z" fill="#212830"/>
<path d="M132.6 158l2-.3v.6zM134.6 158h3.8v14.9" fill="none" stroke="#212830" stroke-width=".2"/>
<path d="M132.6 163.8l2-.3v.6z" fill="#212830"/>
<path d="M132.6 163.8l2-.3v.6zM134.6 163.8h2.2v6.3h-6.6" fill="none" stroke="#212830" stroke-width=".2"/>
<path d="M132.1 164.7l-.2 1.7-.7-.1z" fill="#212830"/>
<path d="M106.1 171.4h6.1M131.6 166.3l-.5 1.6h-7.5M132.1 164.7l-.2 1.7-.7-.1z" fill="none" stroke="#212830" stroke-width=".2"/>
<path d="M109.8 157l2.1 .3-2.1 .3z" fill="#212830"/>
<path d="M109.8 157l2.1 .3-2.1 .3zM109.8 157.3h-3.7v14.1" fill="none" stroke="#212830" stroke-width=".2"/>
<path d="M109.8 162.8l2.1 .2-2.1 .3z" fill="#212830"/>
<path d="M109.8 162.8l2.1 .2-2.1 .3zM109.8 163h-2.2v5.5h6.6" fill="none" stroke="#212830" stroke-width=".2"/>
<path d="M112.3 164.7l1.5 1.2-.6 .4z" fill="#212830"/>
<path d="M112.4 164.7l1.4 1.2-.6 .4zM113.5 166.1l1.6 1.8h5.7" fill="none" stroke="#212830" stroke-width=".2"/>
<path d="M163.5 110.2l1.6 1.1-.5 .3z" fill="#212830"/>
<path d="M163.5 110.2l1.6 1.1-.5 .3zM164.9 111.4l2.8 2.4h5" fill="none" stroke="#212830" stroke-width=".2"/>
<path d="M162.5 113.4l2.1-.1-.1 .5z" fill="#212830"/>
<path d="M83.2 109.9l.4-.2h20.2h.3l.2 .3v2.3l-.4 .3h-3.7l-.4 .2-.1 5.3-.3 .2-11.1 .1-.3-.1-.2-.3-.1-5.2-.4-.2h-3.9l-.3-.4zM87.3 112.3h12.9M162 113.1l.7 .6M162.5 113.4l2.1-.1-.1 .5zM164.6 113.5l3.1 .3" fill="none" stroke="#212830" stroke-width=".2"/>
<text font-size="6.4" fill="#fff" x="19.9" y="38.1">3. Contour Drawing &amp; Block Diagram</text>
<text font-size="5.6" x="114.8" y="16.4">OLED-128O064B-GPP3N00000</text>
<text font-size="4.9" x="182.5" y="24">Vishay</text>
<text font-size="3.5" fill="#007ec4" x="42" y="21.9">www.vishay.com</text>
<g font-size="2.8">
<text x="18.9" y="263.3">Revision: 29-Jun-17</text>
<text x="107.2" y="263.6">6</text>
<text x="163.6" y="263.3">Document Number: 37899</text>
<text x="73.6" y="267.1">For technical questions, contact: displays@vishay.com</text>
<text x="26.5" y="271">THIS DOCUMENT IS SUBJECT TO CHANGE WITHOUT NOTICE. THE PRODUCTS DESCRIBED HEREIN AND THIS DOCUMENT</text>
<text x="50.9" y="273.8">ARE SUBJECT TO SPECIFIC DISCLAIMERS, SET FORTH AT www.vishay.com/doc?91000</text>
</g>
<g font-size="2.5" fill="#212830">
<text x="43.7" y="85.6" transform="rotate(-90 43.7 85.6)">0.5</text>
<text x="48.3" y="85.6" transform="rotate(-90 48.3 85.6)">2.21</text>
<text x="53" y="85.6" transform="rotate(-90 53 85.6)">3.21</text>
<text x="39.4" y="101.6" transform="rotate(-90 39.4 101.6)">24.50</text>
<text x="35.5" y="105.3" transform="rotate(-90 35.5 105.3)">29.14±0.2</text>
<text x="43.7" y="105.3" transform="rotate(-90 43.7 105.3)">23.00 Polarizer</text>
<text x="47.7" y="103.6" transform="rotate(-90 47.7 103.6)">19.52(VA)</text>
<text x="52.4" y="103.6" transform="rotate(-90 52.4 103.6)">17.52(AA)</text>
<text x="35.3" y="131.8" transform="rotate(-90 35.3 131.8)">36.00±1.0</text>
<text x="75.8" y="135" transform="rotate(-90 75.8 135)">4.50±0.5</text>
<text x="79.8" y="136.3" transform="rotate(-90 79.8 136.3)">3.00±0.3</text>
<text x="107.2" y="135.5" transform="rotate(-90 107.2 135.5)">6.00±0.3</text>
<text x="111.8" y="136.2" transform="rotate(-90 111.8 136.2)">25.00±0.3</text>
<text x="81.9" y="171.3" transform="rotate(-90 81.9 171.3)">0.274</text>
<text x="85.1" y="171.1" transform="rotate(-90 85.1 171.1)">0.258</text>
</g>
<g font-size="2.4" fill="#212830">
<text x="80.2" y="125.6" transform="rotate(53 80.2 125.6)">R0.50±0.05</text>
<text x="140.8" y="152.4">The non-specified tolerance of dimension is</text>
</g>
<g font-size="2" fill="#212830">
<text x="62.5" y="77.4">0.5</text>
<text x="85.9" y="77.4">44.24 Polarizer</text>
<text x="88.6" y="74.1">45.24±0.2</text>
<text x="61.1" y="81.5">4.09</text>
<text x="87.5" y="81">37.056(VA)</text>
<text x="87.5" y="84">35.056(AA)</text>
<text x="61.1" y="84.4">5.09</text>
<text x="127.8" y="87.7">TAPE</text>
<text x="127.8" y="85.4">PULL</text>
<text x="168.6" y="86.4">2.05</text>
<text x="142.4" y="95.5">Remove Tape</text>
<text x="85.9" y="99.6">128*64 DOTS</text>
<text x="167.7" y="113.5">Glue</text>
<text x="140.2" y="118.9">3M#1318B</text>
<text x="72.3" y="120.7" transform="rotate(3 72.3 120.7)">R 0.40±0.05</text>
<text x="89.3" y="125.9">8.50±0.1</text>
<text x="140" y="121.2">15*8*0.063mm</text>
<text x="89.2" y="133">10.4±0.1</text>
<text x="146.6" y="134.9">Contact side</text>
<text x="166.6" y="134.7">Stiffener</text>
<text x="84.2" y="142">1</text>
<text x="100.9" y="142.1">24</text>
<text x="83.7" y="147.6">P0.5*23=11.5±0.05</text>
<text x="93.2" y="144.7">0.35</text>
<text x="167.9" y="146">0.30±0.05</text>
<text x="91.4" y="150.5">12.5</text>
<text x="98.3" y="155.3">0.274</text>
<text x="105.7" y="150.3">16.37</text>
<text x="98.1" y="157.6">0.258</text>
<text x="88.8" y="169.5">SCALE:20/1</text>
<text x="90.6" y="171.7">Dots Size</text>
</g>
<text font-size="1.6" fill="#212830" x="85" y="115.5">A</text>
<g font-size="1" fill="#212830">
<text x="115.3" y="167.6">Segment 131</text>
<text x="124.3" y="167.6">Segment 4</text>
<text x="106.6" y="171">Common 63</text>
<text x="107.6" y="172.1">(Row1)</text>
<text x="108.2" y="168.2">Common 32</text>
<text x="109.2" y="169.3">(Row 63)</text>
<text x="115.7" y="168.7">(Column 1)</text>
<text x="123.6" y="168.7">(Column 128)</text>
<text x="130.4" y="169.7">Common 0</text>
<text x="131.4" y="170.9">(Row 64)</text>
<text x="131.6" y="172.5">Common 31</text>
<text x="132.6" y="173.7">(Row 2)</text>
</g>
</svg>
